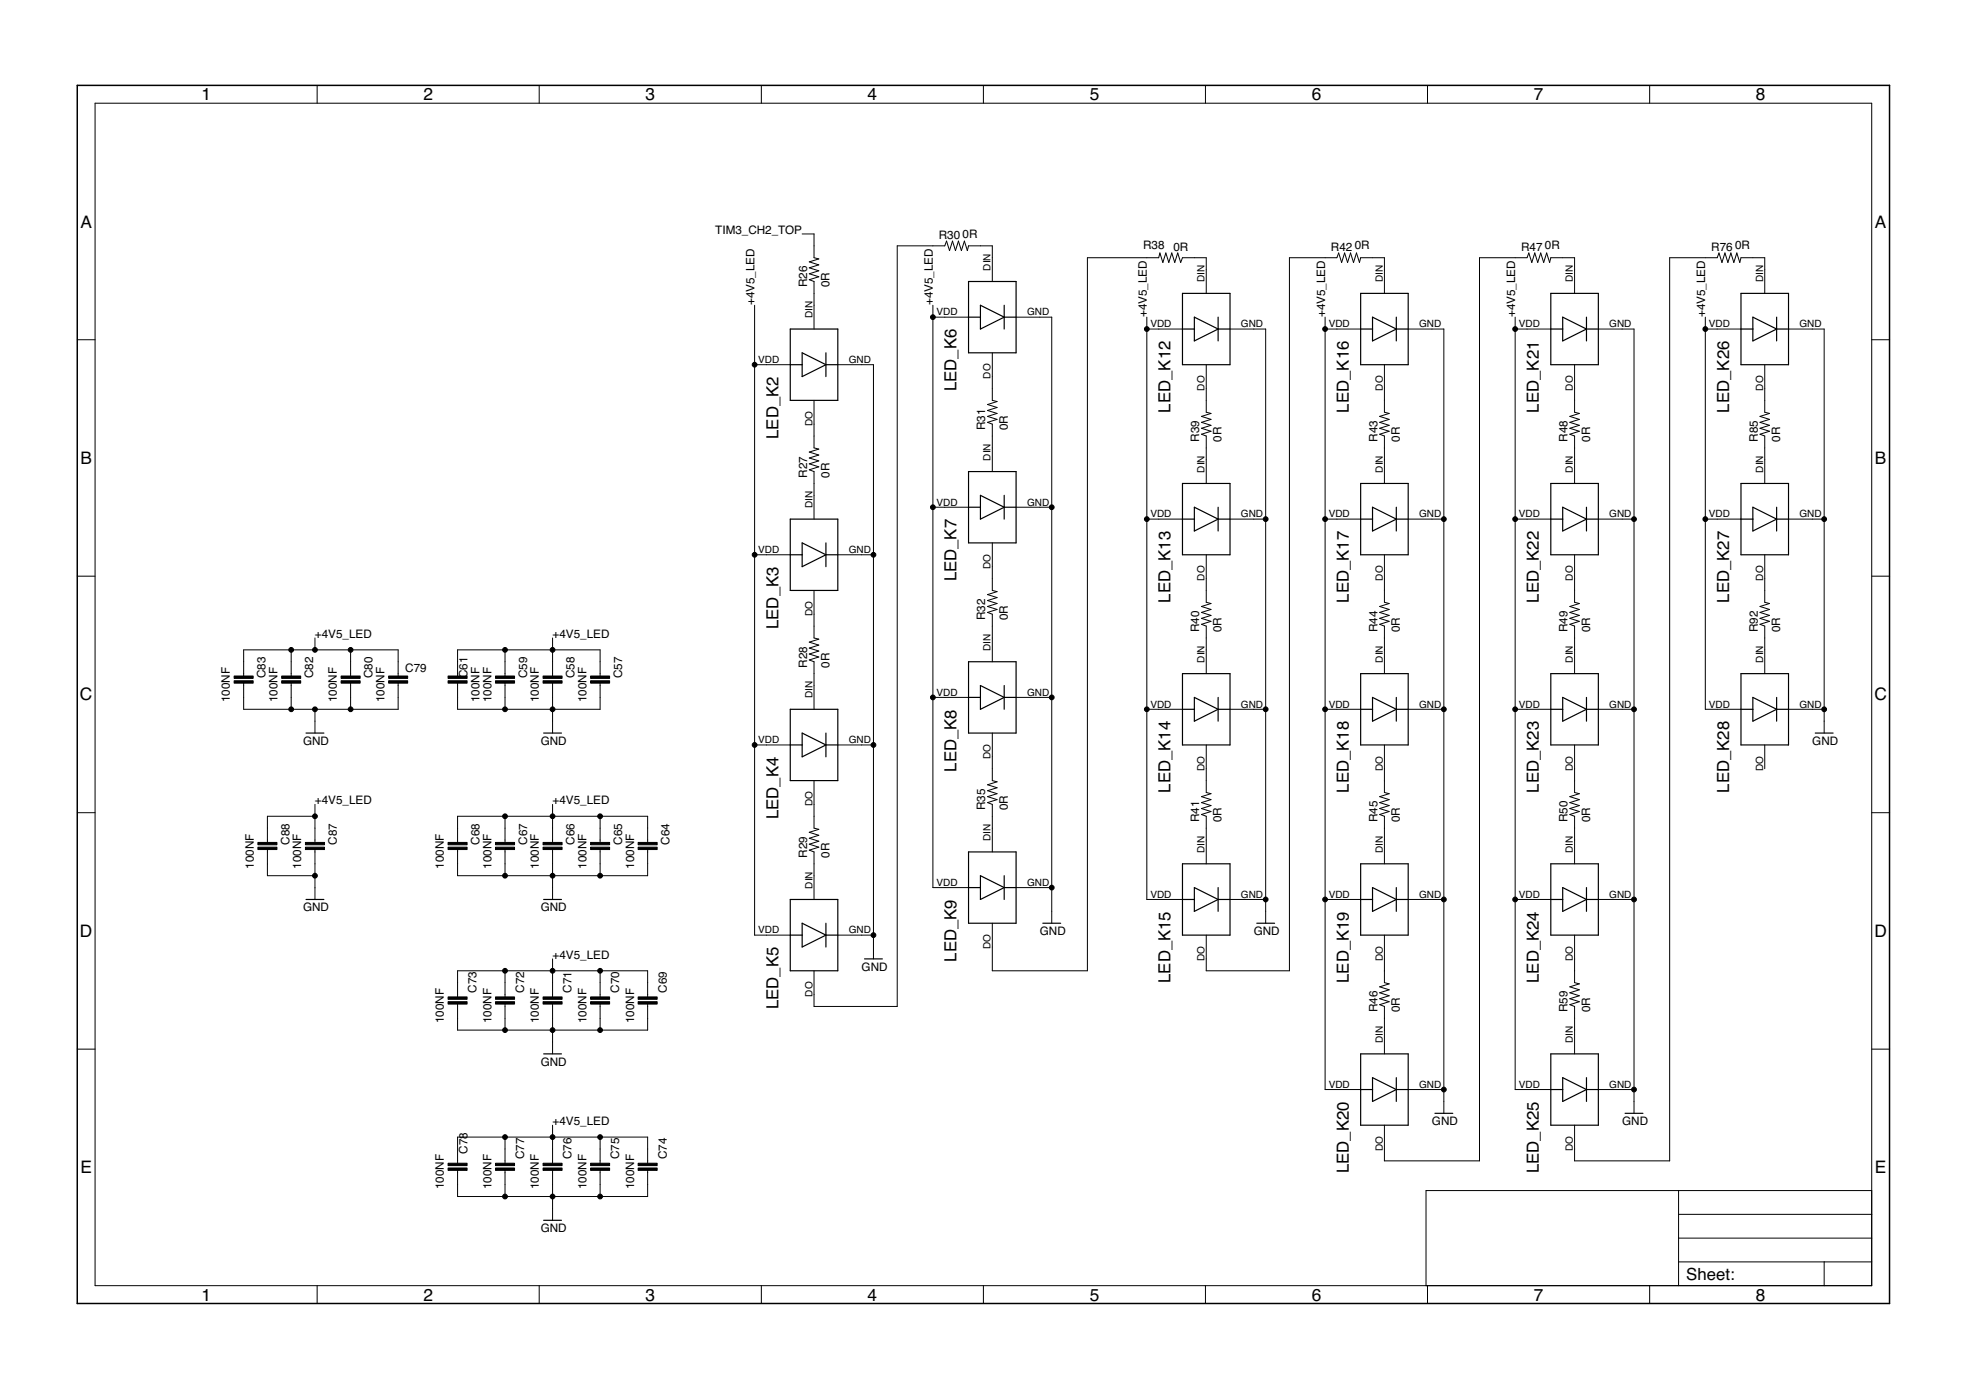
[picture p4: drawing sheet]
<svg xmlns="http://www.w3.org/2000/svg" width="420mm" height="297mm" viewBox="0 0 420 297" stroke-linecap="round" stroke-linejoin="round" font-family="sans-serif">
<g fill="none" stroke="#000" stroke-width=".21">
<path d="M67.8 18.2v3.9M115.2 18.2v3.9M162.7 18.2v3.9M210.2 18.2v3.9M257.6 18.2v3.9M305.1 18.2v3.9M352.6 18.2v3.9M20.3 22.1h379.7v252.6h-379.7zM171.4 50h2.6v5.1l1 .2-2 .7 2 .6-2 .6 2 .7-2 .6 2 .6-2 .7 1 .4v10.1M16.5 72.6h3.8M161.3 77.9h7.6M161.3 65.2v134.6h7.6"/>
<path d="M179 77.9h7.7v127M199.4 67.8h7.6M199.4 65.2v124.5h7.6M212.1 60.2v-7.7h-5.1l-.3 1.1-.6-2.1-.6 2.1-.7-2.1-.6 2.1-.6-2.1-.7 2.1-.6-2.1-.4 1h-10.2v162.6h-17.7v-7.6M212.1 75.4v10.2l1 .2-2 .6 2 .7-2 .6 2 .6-2 .7 2 .6-2 .7 1 .3v10.2M217.1 67.8h7.7v129.5M245.1 70.3h7.6M245.1 67.8v124.4h7.6M257.8 62.7v-7.6h-5.1l-.4 1-.6-2-.6 2-.7-2-.6 2-.6-2-.7 2-.6-2-.3 1h-15.2v152.4h-20.3v-10.2M257.8 77.9v10.2l1 .2-2 .7 2 .6-2 .7 2 .6-2 .6 2 .7-2 .6 1 .4v10.1M262.9 70.3h7.6v127M283.2 70.3h7.6"/>
<path d="M283.2 67.8v165h7.6M295.9 62.7v-7.6h-5.1l-.3 1-.6-2-.6 2-.7-2-.6 2-.6-2-.7 2-.6-2-.4 1h-10.1v152.4h-17.8v-7.7M295.9 77.9v10.2l1 .2-2 .7 2 .6-2 .7 2 .6-2 .6 2 .7-2 .6 1 .4v10.1M300.9 70.3h7.7v167.6M323.8 70.3h7.6M323.8 67.8v165h7.6M336.5 62.7v-7.6h-5.1l-.2 1-.7-2-.6 2-.6-2-.7 2-.6-2-.6 2-.7-2-.4 1h-10.1v193h-20.3v-7.6M336.5 77.9v10.2l1 .2-2 .7 2 .6-2 .7 2 .6-2 .6 2 .7-2 .6 1 .4v10.1M341.6 70.3h7.6v167.6M364.4 70.3h7.7M364.4 67.8v83.8h7.7M377.1 62.7v-7.6h-5l-.3 1-.6-2-.7 2-.6-2-.6 2-.7-2-.6 2-.6-2-.4 1h-10.2v193h-20.3v-7.6"/>
<path d="M377.1 77.9v10.2l1.1 .2-2.1 .7 2.1 .6-2.1 .7 2.1 .6-2.1 .6 2.1 .7-2.1 .6 1 .4v10.1M382.2 70.3h7.6v86.4M400 72.6h3.8M174 85.6v10.1l1 .3-2 .6 2 .6-2 .7 2 .6-2 .6 2 .7-2 .6 1 .4v10.1M161.3 118.6h7.6M179 118.6h7.7M199.4 108.4h7.6M212.1 116v10.2l1 .2-2 .7 2 .6-2 .6 2 .7-2 .6 2 .6-2 .7 1 .4v10.1M217.1 108.4h7.7M245.1 110.9h7.6M257.8 118.6v10.1l1 .3-2 .6 2 .6-2 .7 2 .6-2 .6 2 .7-2 .6 1 .4v10.2M262.9 110.9h7.6"/>
<path d="M283.2 110.9h7.6M295.9 118.6v10.1l1 .3-2 .6 2 .6-2 .7 2 .6-2 .6 2 .7-2 .6 1 .4v10.2M300.9 110.9h7.7M323.8 110.9h7.6M336.5 118.6v10.1l1 .3-2 .6 2 .6-2 .7 2 .6-2 .6 2 .7-2 .6 1 .4v10.2M341.6 110.9h7.6M364.4 110.9h7.7M377.1 118.6v10.1l1.1 .3-2.1 .6 2.1 .6-2.1 .7 2.1 .6-2.1 .6 2.1 .7-2.1 .6 1 .4v10.2M382.2 110.9h7.6M16.5 123.1h3.8M62.2 138.9v5.6M67.3 136.3v2.6"/>
<path d="M74.9 138.9v5.6M107.9 138.9v5.6M118.1 136.3v8.2M174 126.2v10.1l1 .3-2 .6 2 .7-2 .6 2 .6-2 .7 2 .6-2 .6 1 .4v10.2M400 123.1h3.8M52.1 146v5.6h33v-5.6M52.1 144.5v-5.6h33v5.6M62.2 146v5.6M67.3 151.6v5.1M74.9 146v5.6M97.8 146v5.6h30.4v-5.6M97.8 144.5v-5.6h30.4v5.6"/>
<path d="M107.9 146v5.6M118.1 146v10.7M161.3 159.2h7.6M179 159.2h7.7M199.4 149h7.6M212.1 156.7v10.1l1 .3-2 .6 2 .6-2 .7 2 .6-2 .6 2 .7-2 .6 1 .4v10.2M217.1 149h7.7M245.1 151.6h7.6M257.8 159.2v10.2l1 .2-2 .6 2 .7-2 .6 2 .6-2 .7 2 .6-2 .7 1 .3v10.2M262.9 151.6h7.6M283.2 151.6h7.6M295.9 159.2v10.2l1 .2-2 .6 2 .7-2 .6 2 .6-2 .7 2 .6-2 .7 1 .3v10.2"/>
<path d="M300.9 151.6h7.7M323.8 151.6h7.6M336.5 159.2v10.2l1 .2-2 .6 2 .7-2 .6 2 .6-2 .7 2 .6-2 .7 1 .3v10.2M341.6 151.6h7.6M377.1 159.2v5.1M382.2 151.6h7.6M16.5 173.7h3.8M67.3 171.9v8.1M67.3 174.4h-10.2v5.6M107.9 174.4v5.6M118.1 171.9v8.1M128.2 174.4v5.6"/>
<path d="M174 166.8v10.2l1 .2-2 .7 2 .6-2 .6 2 .7-2 .6 2 .6-2 .7 1 .4v10.1M400 173.7h3.8M57.1 181.5v5.6h10.2M67.3 181.5v10.7M97.8 180v-5.6h40.6v5.6M97.8 181.5v5.6h40.6v-5.6M107.9 181.5v5.6M118.1 181.5v10.7M128.2 181.5v5.6M179 199.8h7.7M217.1 189.7h7.7M262.9 192.2h7.6"/>
<path d="M283.2 192.2h7.6M295.9 199.8v10.2l1 .2-2 .7 2 .6-2 .7 2 .6-2 .6 2 .7-2 .6 1 .4v10.1M300.9 192.2h7.7M323.8 192.2h7.6M336.5 199.8v10.2l1 .2-2 .7 2 .6-2 .7 2 .6-2 .6 2 .7-2 .6 1 .4v10.1M341.6 192.2h7.6M97.8 213v-5.5h40.6v5.5M97.8 214.6v5.5h40.6v-5.5M107.9 207.5v5.5M107.9 214.6v5.5M118.1 204.9v8.1M118.1 214.6v10.6"/>
<path d="M128.2 207.5v5.5M128.2 214.6v5.5M16.5 224.2h3.8M300.9 232.8h7.7M341.6 232.8h7.6M400 224.2h3.8M97.8 248.6v-5.6h40.6v5.6M97.8 250.1v5.6h40.6v-5.6M107.9 243v5.6M107.9 250.1v5.6M118.1 240.5v8.1M118.1 250.1v10.7"/>
<path d="M128.2 243v5.6M128.2 250.1v5.6M358.7 254.4v20.3M358.7 259.5h41.3M400 254.4h-95.2v20.3M67.8 274.7v3.9M115.2 274.7v3.9M162.7 274.7v3.9M210.2 274.7v3.9M257.6 274.7v3.9M305.1 274.7v3.9M352.6 274.7v3.9"/>
<path d="M358.7 269.7h41.3M358.7 264.6h41.3M389.8 269.7v5"/>
</g>
<path d="M16.5 18.2h387.3v260.4h-387.3z" fill="none" stroke="#000" stroke-width=".32"/>
<g fill="none" stroke="#000" stroke-width=".25">
<path d="M168.9 70.3h10.1v15.3h-10.1zM168.9 77.9h2.5M171.4 75.4l5.1 2.5-5.1 2.6zM176.5 75.4v5.1M176.5 77.9h2.5M207 60.2h10.1v15.2h-10.1zM207 67.8h2.5M209.5 65.2l5.1 2.6-5.1 2.5zM214.6 65.2v5.1M214.6 67.8h2.5M252.7 70.3h2.5M252.7 62.7h10.2v15.2h-10.2z"/>
<path d="M255.2 67.8l5.1 2.5-5.1 2.6zM260.3 70.3h2.6M260.3 67.8v5.1M290.8 70.3h2.5M290.8 62.7h10.1v15.2h-10.1zM293.3 67.8l5.1 2.5-5.1 2.6zM298.4 70.3h2.5M298.4 67.8v5.1M331.4 70.3h2.6M331.4 62.7h10.2v15.2h-10.2zM334 67.8l5 2.5-5 2.6zM339 70.3h2.6"/>
<path d="M339 67.8v5.1M372.1 70.3h2.5M372.1 62.7h10.1v15.2h-10.1zM374.6 67.8l5.1 2.5-5.1 2.6zM379.7 70.3h2.5M379.7 67.8v5.1M168.9 110.9h10.1v15.3h-10.1zM168.9 118.6h2.5M171.4 116l5.1 2.6-5.1 2.5zM176.5 116v5.1M176.5 118.6h2.5M207 100.8h10.1v15.2h-10.1z"/>
<path d="M207 108.4h2.5M209.5 105.9l5.1 2.5-5.1 2.5zM214.6 105.9v5M214.6 108.4h2.5M252.7 110.9h2.5M252.7 103.3h10.2v15.3h-10.2zM255.2 108.4l5.1 2.5-5.1 2.6zM260.3 110.9h2.6M260.3 108.4v5.1M290.8 110.9h2.5M290.8 103.3h10.1v15.3h-10.1zM293.3 108.4l5.1 2.5-5.1 2.6z"/>
<path d="M298.4 110.9h2.5M298.4 108.4v5.1M331.4 110.9h2.6M331.4 103.3h10.2v15.3h-10.2zM334 108.4l5 2.5-5 2.6zM339 110.9h2.6M339 108.4v5.1M372.1 110.9h2.5M372.1 103.3h10.1v15.3h-10.1zM374.6 108.4l5.1 2.5-5.1 2.6zM379.7 110.9h2.5M379.7 108.4v5.1"/>
<path d="M65.4 156.7h3.8M116.2 156.7h3.8M168.9 151.6h10.1v15.2h-10.1zM168.9 159.2h2.5M171.4 156.7l5.1 2.5-5.1 2.5zM176.5 156.7v5M176.5 159.2h2.5M207 141.4h10.1v15.3h-10.1zM207 149h2.5M209.5 146.5l5.1 2.5-5.1 2.6zM214.6 146.5v5.1M214.6 149h2.5"/>
<path d="M252.7 151.6h2.5M252.7 144h10.2v15.2h-10.2zM255.2 149l5.1 2.6-5.1 2.5zM260.3 151.6h2.6M260.3 149v5.1M290.8 151.6h2.5M290.8 144h10.1v15.2h-10.1zM293.3 149l5.1 2.6-5.1 2.5zM298.4 151.6h2.5M298.4 149v5.1M331.4 151.6h2.6M331.4 144h10.2v15.2h-10.2z"/>
<path d="M334 149l5 2.6-5 2.5zM339 151.6h2.6M339 149v5.1M372.1 151.6h2.5M372.1 144h10.1v15.2h-10.1zM374.6 149l5.1 2.6-5.1 2.5zM379.7 151.6h2.5M379.7 149v5.1M387.9 156.7h3.9M65.4 192.2h3.8M116.2 192.2h3.8M168.9 192.2h10.1v15.3h-10.1z"/>
<path d="M168.9 199.8h2.5M171.4 197.3l5.1 2.5-5.1 2.6zM176.5 197.3v5.1M176.5 199.8h2.5M207 182.1h10.1v15.2h-10.1zM207 189.7h2.5M209.5 187.1l5.1 2.6-5.1 2.5zM214.6 187.1v5.1M214.6 189.7h2.5M222.9 197.3h3.8M252.7 192.2h2.5M252.7 184.6h10.2v15.2h-10.2z"/>
<path d="M255.2 189.7l5.1 2.5-5.1 2.6zM260.3 192.2h2.6M260.3 189.7v5.1M268.6 197.3h3.8M290.8 192.2h2.5M290.8 184.6h10.1v15.2h-10.1zM293.3 189.7l5.1 2.5-5.1 2.6zM298.4 192.2h2.5M298.4 189.7v5.1M331.4 192.2h2.6M331.4 184.6h10.2v15.2h-10.2zM334 189.7l5 2.5-5 2.6z"/>
<path d="M339 192.2h2.6M339 189.7v5.1M184.8 204.9h3.8M116.2 225.2h3.8M290.8 225.2h10.1v15.3h-10.1zM290.8 232.8h2.5M293.3 230.3l5.1 2.5-5.1 2.6zM298.4 230.3v5.1M298.4 232.8h2.5M306.7 237.9h3.8M331.4 225.2h10.2v15.3h-10.2zM331.4 232.8h2.6"/>
<path d="M334 230.3l5 2.5-5 2.6zM339 232.8h2.6M339 230.3v5.1M347.3 237.9h3.8M116.2 260.8h3.8"/>
</g>
<g fill="#000" stroke="#000" stroke-width=".21">
<path d="M50 145.5h4.1v.5h-4.1zM50 144.5h4.1v.5h-4.1zM60.2 145.5h4.1v.5h-4.1zM60.2 144.5h4.1v.5h-4.1zM72.9 145.5h4.1v.5h-4.1zM72.9 144.5h4.1v.5h-4.1zM83.1 145.5h4v.5h-4zM83.1 144.5h4v.5h-4zM95.8 145.5h4v.5h-4zM95.8 144.5h4v.5h-4zM105.9 145.5h4.1v.5h-4.1zM105.9 144.5h4.1v.5h-4.1z"/>
<path d="M116.1 145.5h4v.5h-4zM116.1 144.5h4v.5h-4zM126.2 145.5h4.1v.5h-4.1zM126.2 144.5h4.1v.5h-4.1zM55.1 181h4.1v.5h-4.1zM55.1 180h4.1v.5h-4.1zM65.3 181h4v.5h-4zM65.3 180h4v.5h-4zM95.8 181h4v.5h-4zM95.8 180h4v.5h-4zM105.9 181h4.1v.5h-4.1zM105.9 180h4.1v.5h-4.1z"/>
<path d="M116.1 181h4v.5h-4zM116.1 180h4v.5h-4zM126.2 181h4.1v.5h-4.1zM126.2 180h4.1v.5h-4.1zM136.4 181h4v.5h-4zM136.4 180h4v.5h-4zM95.8 214.1h4v.5h-4zM95.8 213h4v.6h-4zM105.9 214.1h4.1v.5h-4.1zM105.9 213h4.1v.6h-4.1zM116.1 214.1h4v.5h-4zM116.1 213h4v.6h-4z"/>
<path d="M126.2 214.1h4.1v.5h-4.1zM126.2 213h4.1v.6h-4.1zM136.4 214.1h4v.5h-4zM136.4 213h4v.6h-4zM95.8 249.6h4v.5h-4zM95.8 248.6h4v.5h-4zM105.9 249.6h4.1v.5h-4.1zM105.9 248.6h4.1v.5h-4.1zM116.1 249.6h4v.5h-4zM116.1 248.6h4v.5h-4zM126.2 249.6h4.1v.5h-4.1zM126.2 248.6h4.1v.5h-4.1z"/>
<path d="M136.4 249.6h4v.5h-4zM136.4 248.6h4v.5h-4z"/>
</g>
<g fill="#000" stroke="#000" stroke-width=".21">
<circle cx="161.3" cy="77.9" r=".51"/>
<circle cx="199.4" cy="67.8" r=".51"/>
<circle cx="245.1" cy="70.3" r=".51"/>
<circle cx="283.2" cy="70.3" r=".51"/>
<circle cx="323.8" cy="70.3" r=".51"/>
<circle cx="364.4" cy="70.3" r=".51"/>
<circle cx="161.3" cy="118.6" r=".51"/>
<circle cx="186.7" cy="118.6" r=".51"/>
<circle cx="199.4" cy="108.4" r=".51"/>
<circle cx="224.8" cy="108.4" r=".51"/>
<circle cx="245.1" cy="110.9" r=".51"/>
<circle cx="270.5" cy="110.9" r=".51"/>
<circle cx="283.2" cy="110.9" r=".51"/>
<circle cx="308.6" cy="110.9" r=".51"/>
<circle cx="323.8" cy="110.9" r=".51"/>
<circle cx="349.2" cy="110.9" r=".51"/>
<circle cx="364.4" cy="110.9" r=".51"/>
<circle cx="389.8" cy="110.9" r=".51"/>
<circle cx="62.2" cy="138.9" r=".51"/>
<circle cx="67.3" cy="138.9" r=".51"/>
<circle cx="74.9" cy="138.9" r=".51"/>
<circle cx="107.9" cy="138.9" r=".51"/>
<circle cx="118.1" cy="138.9" r=".51"/>
<circle cx="62.2" cy="151.6" r=".51"/>
<circle cx="67.3" cy="151.6" r=".51"/>
<circle cx="74.9" cy="151.6" r=".51"/>
<circle cx="107.9" cy="151.6" r=".51"/>
<circle cx="118.1" cy="151.6" r=".51"/>
<circle cx="161.3" cy="159.2" r=".51"/>
<circle cx="186.7" cy="159.2" r=".51"/>
<circle cx="199.4" cy="149" r=".51"/>
<circle cx="224.8" cy="149" r=".51"/>
<circle cx="245.1" cy="151.6" r=".51"/>
<circle cx="270.5" cy="151.6" r=".51"/>
<circle cx="283.2" cy="151.6" r=".51"/>
<circle cx="308.6" cy="151.6" r=".51"/>
<circle cx="323.8" cy="151.6" r=".51"/>
<circle cx="349.2" cy="151.6" r=".51"/>
<circle cx="389.8" cy="151.6" r=".51"/>
<circle cx="67.3" cy="174.4" r=".51"/>
<circle cx="107.9" cy="174.4" r=".51"/>
<circle cx="118.1" cy="174.4" r=".51"/>
<circle cx="128.2" cy="174.4" r=".51"/>
<circle cx="67.3" cy="187.1" r=".51"/>
<circle cx="107.9" cy="187.1" r=".51"/>
<circle cx="118.1" cy="187.1" r=".51"/>
<circle cx="128.2" cy="187.1" r=".51"/>
<circle cx="186.7" cy="199.8" r=".51"/>
<circle cx="224.8" cy="189.7" r=".51"/>
<circle cx="270.5" cy="192.2" r=".51"/>
<circle cx="283.2" cy="192.2" r=".51"/>
<circle cx="308.6" cy="192.2" r=".51"/>
<circle cx="323.8" cy="192.2" r=".51"/>
<circle cx="349.2" cy="192.2" r=".51"/>
<circle cx="107.9" cy="207.5" r=".51"/>
<circle cx="118.1" cy="207.5" r=".51"/>
<circle cx="128.2" cy="207.5" r=".51"/>
<circle cx="107.9" cy="220.1" r=".51"/>
<circle cx="118.1" cy="220.1" r=".51"/>
<circle cx="128.2" cy="220.1" r=".51"/>
<circle cx="308.6" cy="232.8" r=".51"/>
<circle cx="349.2" cy="232.8" r=".51"/>
<circle cx="107.9" cy="255.7" r=".51"/>
<circle cx="107.9" cy="243" r=".51"/>
<circle cx="118.1" cy="255.7" r=".51"/>
<circle cx="118.1" cy="243" r=".51"/>
<circle cx="128.2" cy="243" r=".51"/>
<circle cx="128.2" cy="255.7" r=".51"/>
</g>
<g font-size="3.7">
<text x="43" y="21.4">1</text>
<text x="90.5" y="21.4">2</text>
<text x="138" y="21.4">3</text>
<text x="185.4" y="21.4">4</text>
<text x="232.9" y="21.4">5</text>
<text x="280.3" y="21.4">6</text>
<text x="327.8" y="21.4">7</text>
<text x="375.3" y="21.4">8</text>
<text x="17.2" y="48.6">A</text>
<text x="400.7" y="48.6">A</text>
<text x="17.2" y="99.2">B</text>
<text x="400.7" y="99.2">B</text>
<text x="17.1" y="149.7">C</text>
<text x="400.6" y="149.7">C</text>
<text x="17.1" y="200.2">D</text>
<text x="400.6" y="200.2">D</text>
<text x="17.2" y="250.8">E</text>
<text x="400.7" y="250.8">E</text>
<text x="43" y="277.9">1</text>
<text x="90.5" y="277.9">2</text>
<text x="138" y="277.9">3</text>
<text x="185.4" y="277.9">4</text>
<text x="232.9" y="277.9">5</text>
<text x="280.3" y="277.9">6</text>
<text x="327.8" y="277.9">7</text>
<text x="375.3" y="277.9">8</text>
</g>
<g font-size="3.6">
<text x="204.4" y="83.6" transform="rotate(-90 204.4 83.6)">LED_K6</text>
<text x="250.2" y="88.2" transform="rotate(-90 250.2 88.2)">LED_K12</text>
<text x="288.3" y="88.2" transform="rotate(-90 288.3 88.2)">LED_K16</text>
<text x="328.9" y="88.2" transform="rotate(-90 328.9 88.2)">LED_K21</text>
<text x="369.5" y="88.2" transform="rotate(-90 369.5 88.2)">LED_K26</text>
<text x="166.4" y="93.8" transform="rotate(-90 166.4 93.8)">LED_K2</text>
<text x="204.4" y="124.3" transform="rotate(-90 204.4 124.3)">LED_K7</text>
<text x="250.2" y="128.8" transform="rotate(-90 250.2 128.8)">LED_K13</text>
<text x="288.3" y="128.8" transform="rotate(-90 288.3 128.8)">LED_K17</text>
<text x="328.9" y="128.8" transform="rotate(-90 328.9 128.8)">LED_K22</text>
<text x="369.5" y="128.8" transform="rotate(-90 369.5 128.8)">LED_K27</text>
<text x="166.4" y="134.4" transform="rotate(-90 166.4 134.4)">LED_K3</text>
<text x="204.4" y="164.9" transform="rotate(-90 204.4 164.9)">LED_K8</text>
<text x="250.2" y="169.4" transform="rotate(-90 250.2 169.4)">LED_K14</text>
<text x="288.3" y="169.4" transform="rotate(-90 288.3 169.4)">LED_K18</text>
<text x="328.9" y="169.4" transform="rotate(-90 328.9 169.4)">LED_K23</text>
<text x="369.5" y="169.4" transform="rotate(-90 369.5 169.4)">LED_K28</text>
<text x="166.4" y="175" transform="rotate(-90 166.4 175)">LED_K4</text>
<text x="204.4" y="205.5" transform="rotate(-90 204.4 205.5)">LED_K9</text>
<text x="166.4" y="215.7" transform="rotate(-90 166.4 215.7)">LED_K5</text>
<text x="250.2" y="210.1" transform="rotate(-90 250.2 210.1)">LED_K15</text>
<text x="288.3" y="210.1" transform="rotate(-90 288.3 210.1)">LED_K19</text>
<text x="328.9" y="210.1" transform="rotate(-90 328.9 210.1)">LED_K24</text>
<text x="288.3" y="250.7" transform="rotate(-90 288.3 250.7)">LED_K20</text>
<text x="328.9" y="250.7" transform="rotate(-90 328.9 250.7)">LED_K25</text>
<text x="360.4" y="273.6">Sheet:</text>
</g>
<g font-size="2.5">
<text x="152.9" y="50">TIM3_CH2_TOP</text>
<text x="200.6" y="51">R30</text>
<text x="205.7" y="50.8">0R</text>
<text x="244.3" y="53.3">R38</text>
<text x="250.8" y="53.5">0R</text>
<text x="284.4" y="53.6">R42</text>
<text x="289.5" y="53.3">0R</text>
<text x="325.1" y="53.6">R47</text>
<text x="330.2" y="53.3">0R</text>
<text x="365.7" y="53.6">R76</text>
<text x="370.8" y="53.3">0R</text>
<text x="161.3" y="65.2" transform="rotate(-90 161.3 65.2)">+4V5_LED</text>
<text x="172.5" y="61.4" transform="rotate(-90 172.5 61.4)">R26</text>
<text x="177.3" y="61.4" transform="rotate(-90 177.3 61.4)">0R</text>
<text x="199.4" y="65.2" transform="rotate(-90 199.4 65.2)">+4V5_LED</text>
<text x="245.1" y="67.8" transform="rotate(-90 245.1 67.8)">+4V5_LED</text>
<text x="283.2" y="67.8" transform="rotate(-90 283.2 67.8)">+4V5_LED</text>
<text x="323.8" y="67.8" transform="rotate(-90 323.8 67.8)">+4V5_LED</text>
<text x="364.4" y="67.8" transform="rotate(-90 364.4 67.8)">+4V5_LED</text>
<text x="210.6" y="91.9" transform="rotate(-90 210.6 91.9)">R31</text>
<text x="215.4" y="91.9" transform="rotate(-90 215.4 91.9)">0R</text>
<text x="256.3" y="94.4" transform="rotate(-90 256.3 94.4)">R39</text>
<text x="261.1" y="94.4" transform="rotate(-90 261.1 94.4)">0R</text>
<text x="294.4" y="94.4" transform="rotate(-90 294.4 94.4)">R43</text>
<text x="299.2" y="94.4" transform="rotate(-90 299.2 94.4)">0R</text>
<text x="335" y="94.4" transform="rotate(-90 335 94.4)">R48</text>
<text x="339.8" y="94.4" transform="rotate(-90 339.8 94.4)">0R</text>
<text x="375.6" y="94.4" transform="rotate(-90 375.6 94.4)">R85</text>
<text x="380.4" y="94.4" transform="rotate(-90 380.4 94.4)">0R</text>
<text x="172.5" y="102.1" transform="rotate(-90 172.5 102.1)">R27</text>
<text x="177.3" y="102.1" transform="rotate(-90 177.3 102.1)">0R</text>
<text x="67.3" y="136.3">+4V5_LED</text>
<text x="118.1" y="136.3">+4V5_LED</text>
<text x="210.6" y="132.5" transform="rotate(-90 210.6 132.5)">R32</text>
<text x="215.4" y="132.5" transform="rotate(-90 215.4 132.5)">0R</text>
<text x="256.3" y="135.1" transform="rotate(-90 256.3 135.1)">R40</text>
<text x="261.1" y="135.1" transform="rotate(-90 261.1 135.1)">0R</text>
<text x="294.4" y="135.1" transform="rotate(-90 294.4 135.1)">R44</text>
<text x="299.2" y="135.1" transform="rotate(-90 299.2 135.1)">0R</text>
<text x="335" y="135.1" transform="rotate(-90 335 135.1)">R49</text>
<text x="339.8" y="135.1" transform="rotate(-90 339.8 135.1)">0R</text>
<text x="375.6" y="135.1" transform="rotate(-90 375.6 135.1)">R92</text>
<text x="380.4" y="135.1" transform="rotate(-90 380.4 135.1)">0R</text>
<text x="86.6" y="143.6">C79</text>
<text x="172.5" y="142.7" transform="rotate(-90 172.5 142.7)">R28</text>
<text x="177.3" y="142.7" transform="rotate(-90 177.3 142.7)">0R</text>
<text x="56.8" y="145" transform="rotate(-90 56.8 145)">C83</text>
<text x="66.9" y="145" transform="rotate(-90 66.9 145)">C82</text>
<text x="79.6" y="145" transform="rotate(-90 79.6 145)">C80</text>
<text x="99.9" y="145" transform="rotate(-90 99.9 145)">C61</text>
<text x="112.6" y="145" transform="rotate(-90 112.6 145)">C59</text>
<text x="122.8" y="145" transform="rotate(-90 122.8 145)">C58</text>
<text x="133" y="145" transform="rotate(-90 133 145)">C57</text>
<text x="49.1" y="150.1" transform="rotate(-90 49.1 150.1)">100NF</text>
<text x="59.3" y="150.1" transform="rotate(-90 59.3 150.1)">100NF</text>
<text x="72" y="150.1" transform="rotate(-90 72 150.1)">100NF</text>
<text x="82.2" y="150.1" transform="rotate(-90 82.2 150.1)">100NF</text>
<text x="102.5" y="150.1" transform="rotate(-90 102.5 150.1)">100NF</text>
<text x="105" y="150.1" transform="rotate(-90 105 150.1)">100NF</text>
<text x="115.2" y="150.1" transform="rotate(-90 115.2 150.1)">100NF</text>
<text x="125.3" y="150.1" transform="rotate(-90 125.3 150.1)">100NF</text>
<text x="64.8" y="159.2">GND</text>
<text x="115.6" y="159.2">GND</text>
<text x="387.3" y="159.2">GND</text>
<text x="67.3" y="171.9">+4V5_LED</text>
<text x="118.1" y="171.9">+4V5_LED</text>
<text x="210.6" y="173.2" transform="rotate(-90 210.6 173.2)">R35</text>
<text x="215.4" y="173.2" transform="rotate(-90 215.4 173.2)">0R</text>
<text x="256.3" y="175.7" transform="rotate(-90 256.3 175.7)">R41</text>
<text x="261.1" y="175.7" transform="rotate(-90 261.1 175.7)">0R</text>
<text x="294.4" y="175.7" transform="rotate(-90 294.4 175.7)">R45</text>
<text x="299.2" y="175.7" transform="rotate(-90 299.2 175.7)">0R</text>
<text x="335" y="175.7" transform="rotate(-90 335 175.7)">R50</text>
<text x="339.8" y="175.7" transform="rotate(-90 339.8 175.7)">0R</text>
<text x="54.2" y="185.6" transform="rotate(-90 54.2 185.6)">100NF</text>
<text x="61.8" y="180.5" transform="rotate(-90 61.8 180.5)">C88</text>
<text x="64.4" y="185.6" transform="rotate(-90 64.4 185.6)">100NF</text>
<text x="72" y="180.5" transform="rotate(-90 72 180.5)">C87</text>
<text x="94.9" y="185.6" transform="rotate(-90 94.9 185.6)">100NF</text>
<text x="102.5" y="180.5" transform="rotate(-90 102.5 180.5)">C68</text>
<text x="105" y="185.6" transform="rotate(-90 105 185.6)">100NF</text>
<text x="112.6" y="180.5" transform="rotate(-90 112.6 180.5)">C67</text>
<text x="115.2" y="185.6" transform="rotate(-90 115.2 185.6)">100NF</text>
<text x="122.8" y="180.5" transform="rotate(-90 122.8 180.5)">C66</text>
<text x="125.3" y="185.6" transform="rotate(-90 125.3 185.6)">100NF</text>
<text x="133" y="180.5" transform="rotate(-90 133 180.5)">C65</text>
<text x="135.5" y="185.6" transform="rotate(-90 135.5 185.6)">100NF</text>
<text x="143.1" y="180.5" transform="rotate(-90 143.1 180.5)">C64</text>
<text x="172.5" y="183.3" transform="rotate(-90 172.5 183.3)">R29</text>
<text x="177.3" y="183.3" transform="rotate(-90 177.3 183.3)">0R</text>
<text x="64.8" y="194.7">GND</text>
<text x="115.6" y="194.7">GND</text>
<text x="222.2" y="199.8">GND</text>
<text x="267.9" y="199.8">GND</text>
<text x="118.1" y="204.9">+4V5_LED</text>
<text x="184.1" y="207.4">GND</text>
<text x="101.8" y="212.1" transform="rotate(-90 101.8 212.1)">C73</text>
<text x="112" y="212.1" transform="rotate(-90 112 212.1)">C72</text>
<text x="122.2" y="212.1" transform="rotate(-90 122.2 212.1)">C71</text>
<text x="132.3" y="212.1" transform="rotate(-90 132.3 212.1)">C70</text>
<text x="142.5" y="212.1" transform="rotate(-90 142.5 212.1)">C69</text>
<text x="94.9" y="218.6" transform="rotate(-90 94.9 218.6)">100NF</text>
<text x="105" y="218.6" transform="rotate(-90 105 218.6)">100NF</text>
<text x="115.2" y="218.6" transform="rotate(-90 115.2 218.6)">100NF</text>
<text x="125.3" y="218.6" transform="rotate(-90 125.3 218.6)">100NF</text>
<text x="135.5" y="218.6" transform="rotate(-90 135.5 218.6)">100NF</text>
<text x="294.4" y="216.3" transform="rotate(-90 294.4 216.3)">R46</text>
<text x="299.2" y="216.3" transform="rotate(-90 299.2 216.3)">0R</text>
<text x="335" y="216.3" transform="rotate(-90 335 216.3)">R59</text>
<text x="339.8" y="216.3" transform="rotate(-90 339.8 216.3)">0R</text>
<text x="115.6" y="227.8">GND</text>
<text x="118.1" y="240.5">+4V5_LED</text>
<text x="306" y="240.5">GND</text>
<text x="346.7" y="240.5">GND</text>
<text x="99.9" y="246.6" transform="rotate(-90 99.9 246.6)">C78</text>
<text x="112" y="247.7" transform="rotate(-90 112 247.7)">C77</text>
<text x="122.2" y="247.7" transform="rotate(-90 122.2 247.7)">C76</text>
<text x="132.3" y="247.7" transform="rotate(-90 132.3 247.7)">C75</text>
<text x="142.5" y="247.7" transform="rotate(-90 142.5 247.7)">C74</text>
<text x="94.9" y="254.2" transform="rotate(-90 94.9 254.2)">100NF</text>
<text x="105" y="254.2" transform="rotate(-90 105 254.2)">100NF</text>
<text x="115.2" y="254.2" transform="rotate(-90 115.2 254.2)">100NF</text>
<text x="125.3" y="254.2" transform="rotate(-90 125.3 254.2)">100NF</text>
<text x="135.5" y="254.2" transform="rotate(-90 135.5 254.2)">100NF</text>
<text x="115.6" y="263.3">GND</text>
</g>
<g font-size="2.1">
<text x="211.7" y="57.8" transform="rotate(-90 211.7 57.8)">DIN</text>
<text x="257.4" y="60.4" transform="rotate(-90 257.4 60.4)">DIN</text>
<text x="295.5" y="60.4" transform="rotate(-90 295.5 60.4)">DIN</text>
<text x="336.2" y="60.4" transform="rotate(-90 336.2 60.4)">DIN</text>
<text x="376.8" y="60.4" transform="rotate(-90 376.8 60.4)">DIN</text>
<text x="173.6" y="68" transform="rotate(-90 173.6 68)">DIN</text>
<text x="200.1" y="67.4">VDD</text>
<text x="219.5" y="67.4">GND</text>
<text x="245.9" y="70">VDD</text>
<text x="265.2" y="70">GND</text>
<text x="284" y="70">VDD</text>
<text x="303.3" y="70">GND</text>
<text x="324.6" y="70">VDD</text>
<text x="343.9" y="70">GND</text>
<text x="365.2" y="70">VDD</text>
<text x="384.6" y="70">GND</text>
<text x="162" y="77.6">VDD</text>
<text x="181.4" y="77.6">GND</text>
<text x="211.7" y="80.9" transform="rotate(-90 211.7 80.9)">DO</text>
<text x="257.4" y="83.5" transform="rotate(-90 257.4 83.5)">DO</text>
<text x="295.5" y="83.5" transform="rotate(-90 295.5 83.5)">DO</text>
<text x="336.2" y="83.5" transform="rotate(-90 336.2 83.5)">DO</text>
<text x="376.8" y="83.5" transform="rotate(-90 376.8 83.5)">DO</text>
<text x="173.6" y="91.1" transform="rotate(-90 173.6 91.1)">DO</text>
<text x="211.7" y="98.4" transform="rotate(-90 211.7 98.4)">DIN</text>
<text x="257.4" y="101" transform="rotate(-90 257.4 101)">DIN</text>
<text x="295.5" y="101" transform="rotate(-90 295.5 101)">DIN</text>
<text x="336.2" y="101" transform="rotate(-90 336.2 101)">DIN</text>
<text x="376.8" y="101" transform="rotate(-90 376.8 101)">DIN</text>
<text x="173.6" y="108.6" transform="rotate(-90 173.6 108.6)">DIN</text>
<text x="200.1" y="108">VDD</text>
<text x="219.5" y="108">GND</text>
<text x="245.9" y="110.6">VDD</text>
<text x="265.2" y="110.6">GND</text>
<text x="284" y="110.6">VDD</text>
<text x="303.3" y="110.6">GND</text>
<text x="324.6" y="110.6">VDD</text>
<text x="343.9" y="110.6">GND</text>
<text x="365.2" y="110.6">VDD</text>
<text x="384.6" y="110.6">GND</text>
<text x="162" y="118.2">VDD</text>
<text x="181.4" y="118.2">GND</text>
<text x="211.7" y="121.6" transform="rotate(-90 211.7 121.6)">DO</text>
<text x="257.4" y="124.1" transform="rotate(-90 257.4 124.1)">DO</text>
<text x="295.5" y="124.1" transform="rotate(-90 295.5 124.1)">DO</text>
<text x="336.2" y="124.1" transform="rotate(-90 336.2 124.1)">DO</text>
<text x="376.8" y="124.1" transform="rotate(-90 376.8 124.1)">DO</text>
<text x="173.6" y="131.7" transform="rotate(-90 173.6 131.7)">DO</text>
<text x="211.7" y="139.1" transform="rotate(-90 211.7 139.1)">DIN</text>
<text x="257.4" y="141.6" transform="rotate(-90 257.4 141.6)">DIN</text>
<text x="295.5" y="141.6" transform="rotate(-90 295.5 141.6)">DIN</text>
<text x="336.2" y="141.6" transform="rotate(-90 336.2 141.6)">DIN</text>
<text x="376.8" y="141.6" transform="rotate(-90 376.8 141.6)">DIN</text>
<text x="173.6" y="149.2" transform="rotate(-90 173.6 149.2)">DIN</text>
<text x="200.1" y="148.7">VDD</text>
<text x="219.5" y="148.7">GND</text>
<text x="245.9" y="151.2">VDD</text>
<text x="265.2" y="151.2">GND</text>
<text x="284" y="151.2">VDD</text>
<text x="303.3" y="151.2">GND</text>
<text x="324.6" y="151.2">VDD</text>
<text x="343.9" y="151.2">GND</text>
<text x="365.2" y="151.2">VDD</text>
<text x="384.6" y="151.2">GND</text>
<text x="162" y="158.8">VDD</text>
<text x="181.4" y="158.8">GND</text>
<text x="211.7" y="162.2" transform="rotate(-90 211.7 162.2)">DO</text>
<text x="257.4" y="164.7" transform="rotate(-90 257.4 164.7)">DO</text>
<text x="295.5" y="164.7" transform="rotate(-90 295.5 164.7)">DO</text>
<text x="336.2" y="164.7" transform="rotate(-90 336.2 164.7)">DO</text>
<text x="376.8" y="164.7" transform="rotate(-90 376.8 164.7)">DO</text>
<text x="173.6" y="172.3" transform="rotate(-90 173.6 172.3)">DO</text>
<text x="211.7" y="179.7" transform="rotate(-90 211.7 179.7)">DIN</text>
<text x="257.4" y="182.3" transform="rotate(-90 257.4 182.3)">DIN</text>
<text x="295.5" y="182.3" transform="rotate(-90 295.5 182.3)">DIN</text>
<text x="336.2" y="182.3" transform="rotate(-90 336.2 182.3)">DIN</text>
<text x="173.6" y="189.9" transform="rotate(-90 173.6 189.9)">DIN</text>
<text x="200.1" y="189.3">VDD</text>
<text x="219.5" y="189.3">GND</text>
<text x="245.9" y="191.9">VDD</text>
<text x="265.2" y="191.9">GND</text>
<text x="284" y="191.9">VDD</text>
<text x="303.3" y="191.9">GND</text>
<text x="324.6" y="191.9">VDD</text>
<text x="343.9" y="191.9">GND</text>
<text x="162" y="199.5">VDD</text>
<text x="181.4" y="199.5">GND</text>
<text x="211.7" y="202.8" transform="rotate(-90 211.7 202.8)">DO</text>
<text x="257.4" y="205.4" transform="rotate(-90 257.4 205.4)">DO</text>
<text x="295.5" y="205.4" transform="rotate(-90 295.5 205.4)">DO</text>
<text x="336.2" y="205.4" transform="rotate(-90 336.2 205.4)">DO</text>
<text x="173.6" y="213" transform="rotate(-90 173.6 213)">DO</text>
<text x="295.5" y="222.9" transform="rotate(-90 295.5 222.9)">DIN</text>
<text x="336.2" y="222.9" transform="rotate(-90 336.2 222.9)">DIN</text>
<text x="284" y="232.5">VDD</text>
<text x="303.3" y="232.5">GND</text>
<text x="324.6" y="232.5">VDD</text>
<text x="343.9" y="232.5">GND</text>
<text x="295.5" y="246" transform="rotate(-90 295.5 246)">DO</text>
<text x="336.2" y="246" transform="rotate(-90 336.2 246)">DO</text>
</g>
</svg>
